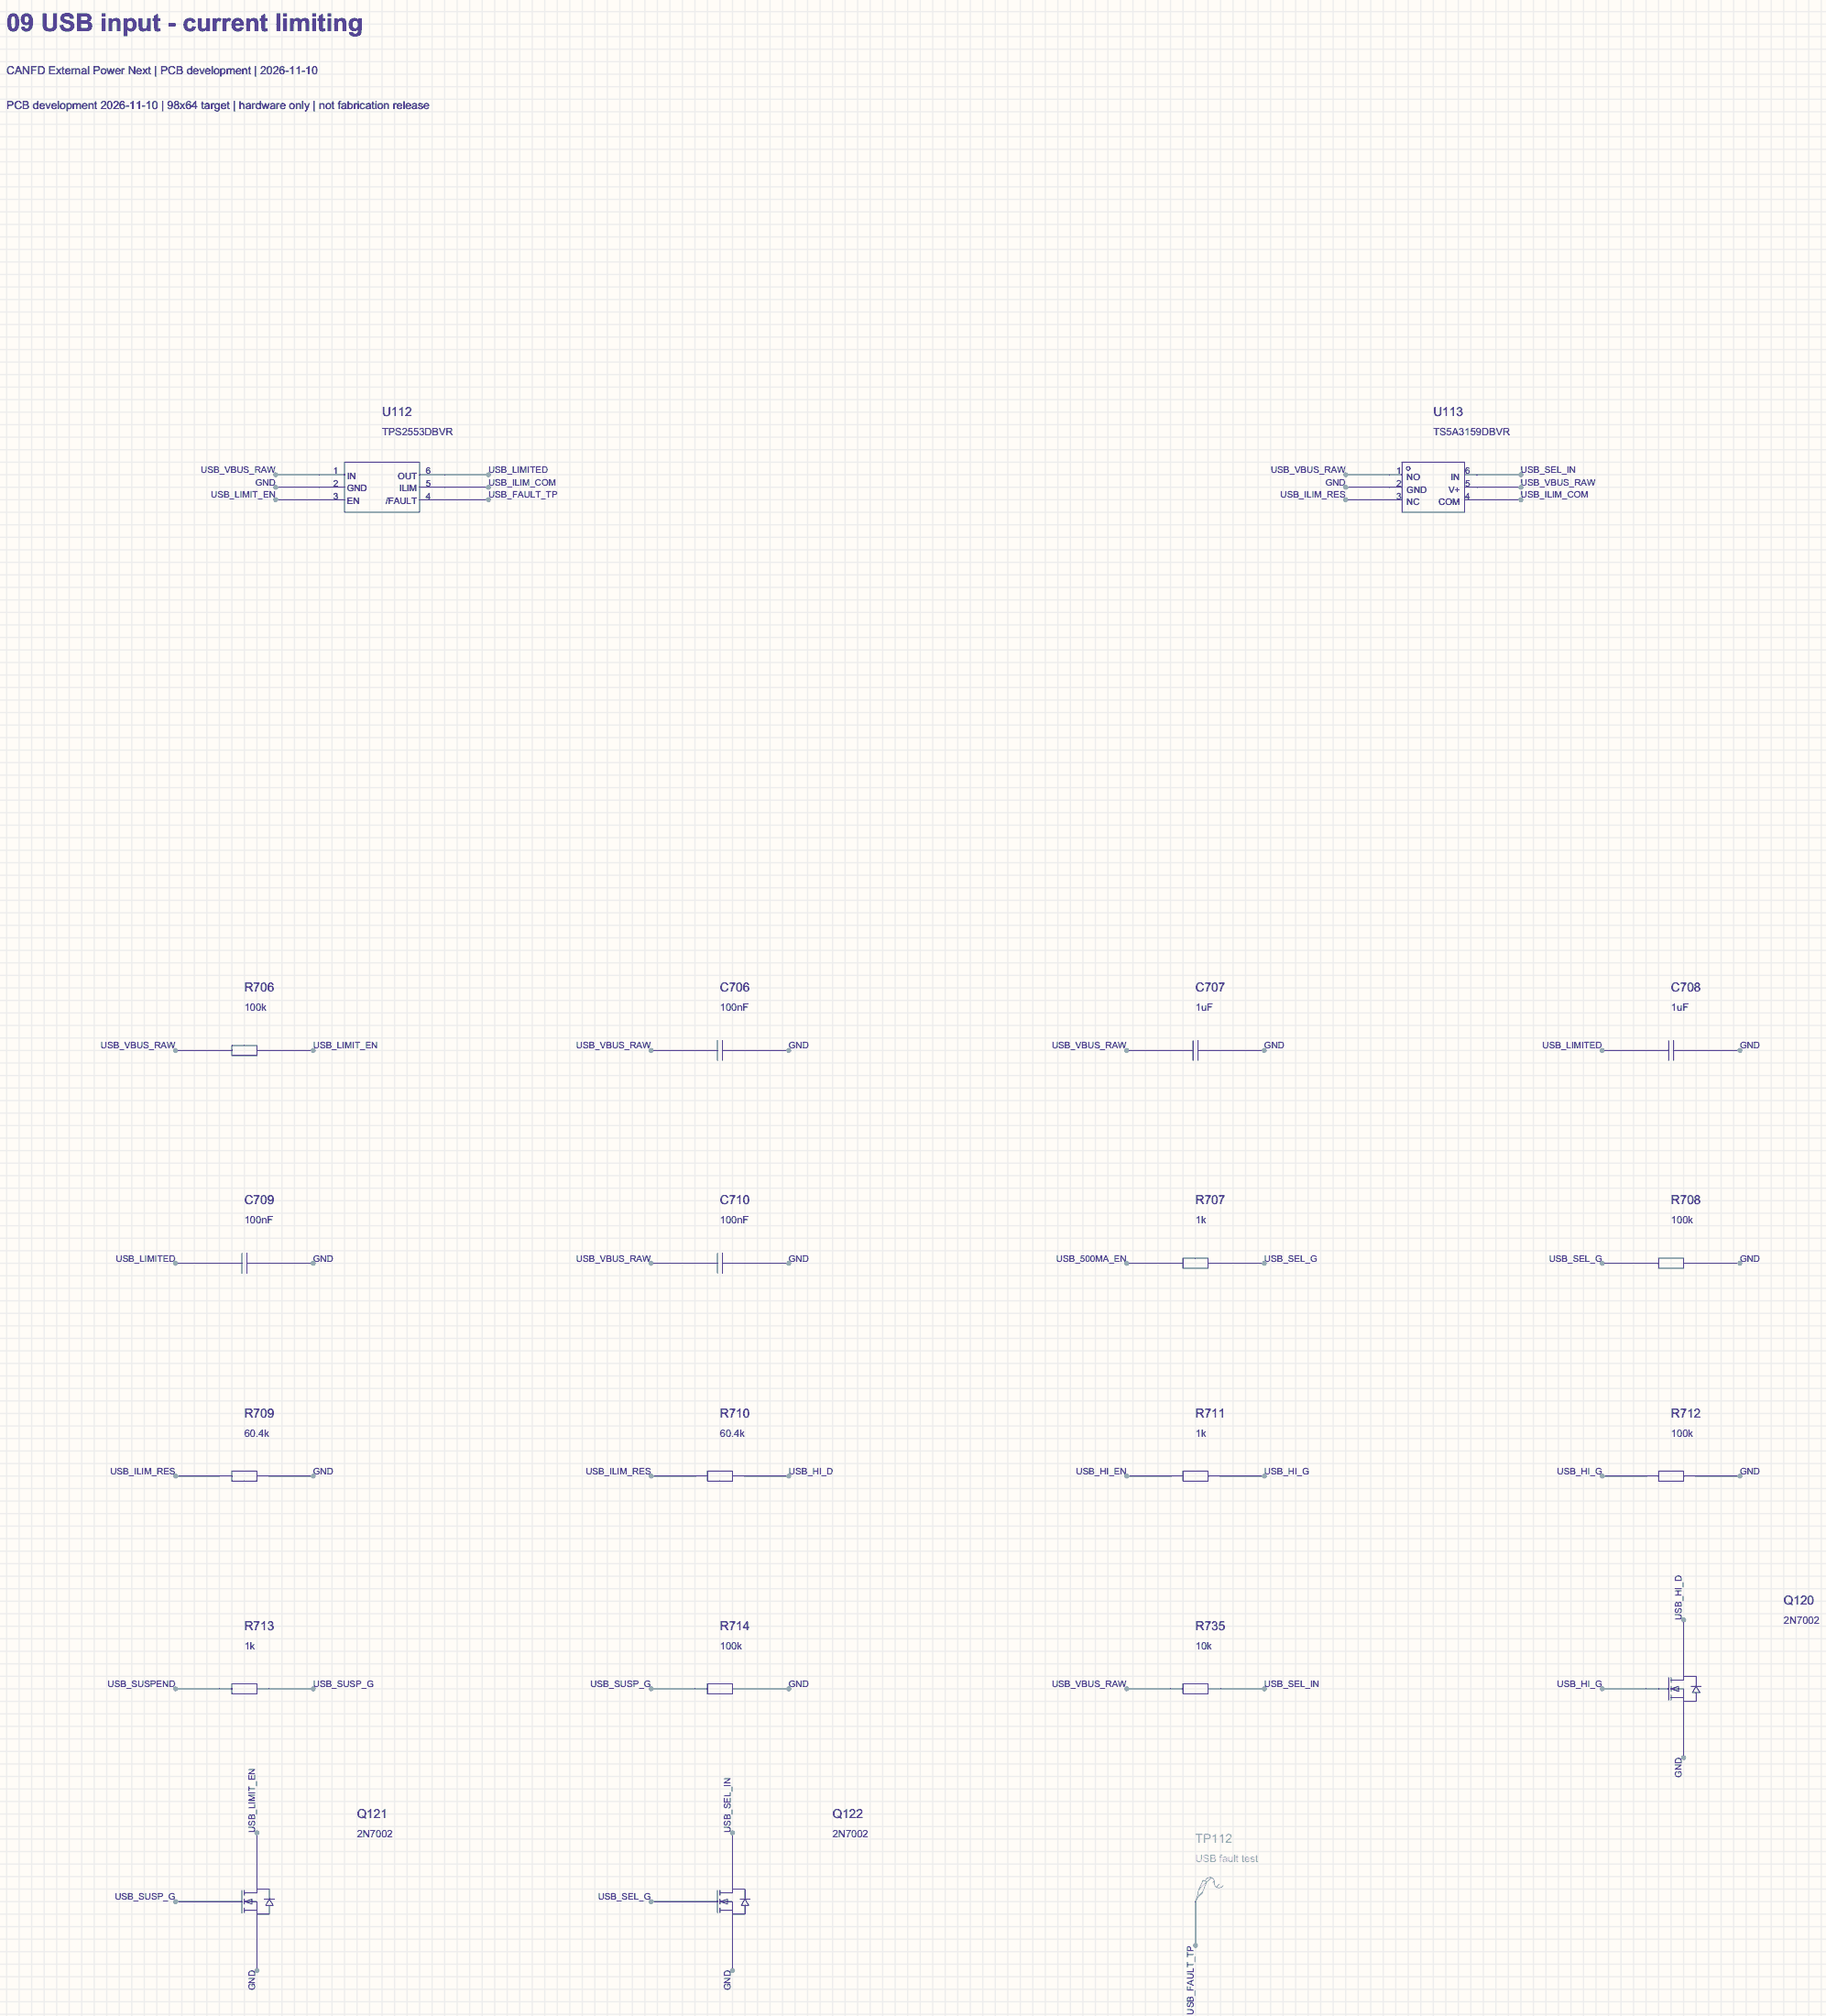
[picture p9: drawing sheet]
<svg xmlns="http://www.w3.org/2000/svg" width="371mm" height="409mm" viewBox="0 0 371 409" stroke-linecap="round" stroke-linejoin="round" font-family="sans-serif">
<path d="M0 0h370.6v409.1h-370.6z" fill="#fffcf7"/>
<g fill="none" stroke="#ededed" stroke-width=".25">
<path d="M0 2.4h370.6M0 4.9h370.6M0 7.4h370.6M0 10h370.6M0 12.5h370.6M0 15.1h370.6M0 17.6h370.6M1.3 0v409.1M3.9 0v409.1M6.4 0v409.1M9 0v409.1M11.5 0v409.1"/>
<path d="M14 0v409.1M16.6 0v409.1M19.1 0v409.1M21.7 0v409.1M24.2 0v409.1M26.7 0v409.1M29.3 0v409.1M31.8 0v409.1M34.4 0v409.1M36.9 0v409.1M39.4 0v409.1M42 0v409.1"/>
<path d="M44.5 0v409.1M47.1 0v409.1M49.6 0v409.1M52.1 0v409.1M54.7 0v409.1M57.2 0v409.1M59.8 0v409.1M62.3 0v409.1M64.8 0v409.1M67.4 0v409.1M69.9 0v409.1M72.5 0v409.1"/>
<path d="M75 0v409.1M77.5 0v409.1M80.1 0v409.1M82.6 0v409.1M85.2 0v409.1M87.7 0v409.1M90.2 0v409.1M92.8 0v409.1M95.3 0v409.1M97.9 0v409.1M100.4 0v409.1M102.9 0v409.1"/>
<path d="M105.5 0v409.1M108 0v409.1M110.6 0v409.1M113.1 0v409.1M115.6 0v409.1M118.2 0v409.1M120.7 0v409.1M123.3 0v409.1M125.8 0v409.1M128.3 0v409.1M130.9 0v409.1M133.4 0v409.1"/>
<path d="M136 0v409.1M138.5 0v409.1M141 0v409.1M143.6 0v409.1M146.1 0v409.1M148.7 0v409.1M151.2 0v409.1M153.7 0v409.1M156.3 0v409.1M158.8 0v409.1M161.4 0v409.1M163.9 0v409.1"/>
<path d="M166.4 0v409.1M169 0v409.1M171.5 0v409.1M174.1 0v409.1M176.6 0v409.1M179.1 0v409.1M181.7 0v409.1M184.2 0v409.1M186.8 0v409.1M189.3 0v409.1M191.8 0v409.1M194.4 0v409.1"/>
<path d="M196.9 0v409.1M199.5 0v409.1M202 0v409.1M204.5 0v409.1M207.1 0v409.1M209.6 0v409.1M212.2 0v409.1M214.7 0v409.1M217.2 0v409.1M219.8 0v409.1M222.3 0v409.1M224.9 0v409.1"/>
<path d="M227.4 0v409.1M229.9 0v409.1M232.5 0v409.1M235 0v409.1M237.6 0v409.1M240.1 0v409.1M242.6 0v409.1M245.2 0v409.1M247.7 0v409.1M250.3 0v409.1M252.8 0v409.1M255.3 0v409.1"/>
<path d="M257.9 0v409.1M260.4 0v409.1M263 0v409.1M265.5 0v409.1M268 0v409.1M270.6 0v409.1M273.1 0v409.1M275.7 0v409.1M278.2 0v409.1M280.7 0v409.1M283.3 0v409.1M285.8 0v409.1"/>
<path d="M288.4 0v409.1M290.9 0v409.1M293.4 0v409.1M296 0v409.1M298.5 0v409.1M301.1 0v409.1M303.6 0v409.1M306.1 0v409.1M308.7 0v409.1M311.2 0v409.1M313.8 0v409.1M316.3 0v409.1"/>
<path d="M318.8 0v409.1M321.4 0v409.1M323.9 0v409.1M326.5 0v409.1M329 0v409.1M331.5 0v409.1M334.1 0v409.1M336.6 0v409.1M339.2 0v409.1M341.7 0v409.1M344.2 0v409.1M346.8 0v409.1"/>
<path d="M349.3 0v409.1M351.9 0v409.1M354.4 0v409.1M356.9 0v409.1M359.5 0v409.1M362 0v409.1M364.6 0v409.1M367.1 0v409.1M369.6 0v409.1M0 20.1h370.6M0 22.7h370.6M0 25.2h370.6"/>
<path d="M0 27.8h370.6M0 30.3h370.6M0 32.8h370.6M0 35.4h370.6M0 37.9h370.6M0 40.5h370.6M0 43h370.6M0 45.5h370.6M0 48.1h370.6M0 50.6h370.6M0 53.2h370.6M0 55.7h370.6"/>
<path d="M0 58.2h370.6M0 60.8h370.6M0 63.3h370.6M0 65.9h370.6M0 68.4h370.6M0 70.9h370.6M0 73.5h370.6M0 76h370.6M0 78.6h370.6M0 81.1h370.6M0 83.6h370.6M0 86.2h370.6"/>
<path d="M0 88.7h370.6M0 91.3h370.6M0 93.8h370.6M0 96.3h370.6M0 98.9h370.6M0 101.4h370.6M0 104h370.6M0 106.5h370.6M0 109h370.6M0 111.6h370.6M0 114.1h370.6M0 116.7h370.6"/>
<path d="M0 119.2h370.6M0 121.7h370.6M0 124.3h370.6M0 126.8h370.6M0 129.4h370.6M0 131.9h370.6M0 134.4h370.6M0 137h370.6M0 139.5h370.6M0 142.1h370.6M0 144.6h370.6M0 147.1h370.6"/>
<path d="M0 149.7h370.6M0 152.2h370.6M0 154.8h370.6M0 157.3h370.6M0 159.8h370.6M0 162.4h370.6M0 164.9h370.6M0 167.5h370.6M0 170h370.6M0 172.5h370.6M0 175.1h370.6M0 177.6h370.6"/>
<path d="M0 180.2h370.6M0 182.7h370.6M0 185.2h370.6M0 187.8h370.6M0 190.3h370.6M0 192.9h370.6M0 195.4h370.6M0 197.9h370.6M0 200.5h370.6M0 203h370.6M0 205.6h370.6M0 208.1h370.6"/>
<path d="M0 210.6h370.6M0 213.2h370.6M0 215.7h370.6M0 218.3h370.6M0 220.8h370.6M0 223.3h370.6M0 225.9h370.6M0 228.4h370.6M0 231h370.6M0 233.5h370.6M0 236h370.6M0 238.6h370.6"/>
<path d="M0 241.1h370.6M0 243.7h370.6M0 246.2h370.6M0 248.7h370.6M0 251.3h370.6M0 253.8h370.6M0 256.4h370.6M0 258.9h370.6M0 261.4h370.6M0 264h370.6M0 266.5h370.6M0 269.1h370.6"/>
<path d="M0 271.6h370.6M0 274.1h370.6M0 276.7h370.6M0 279.2h370.6M0 281.8h370.6M0 284.3h370.6M0 286.8h370.6M0 289.4h370.6M0 291.9h370.6M0 294.5h370.6M0 297h370.6M0 299.5h370.6"/>
<path d="M0 302.1h370.6M0 304.6h370.6M0 307.2h370.6M0 309.7h370.6M0 312.2h370.6M0 314.8h370.6M0 317.3h370.6M0 319.9h370.6M0 322.4h370.6M0 324.9h370.6M0 327.5h370.6M0 330h370.6"/>
<path d="M0 332.6h370.6M0 335.1h370.6M0 337.6h370.6M0 340.2h370.6M0 342.7h370.6M0 345.3h370.6M0 347.8h370.6M0 350.3h370.6M0 352.9h370.6M0 355.4h370.6M0 358h370.6M0 360.5h370.6"/>
<path d="M0 363h370.6M0 365.6h370.6M0 368.1h370.6M0 370.7h370.6M0 373.2h370.6M0 375.7h370.6M0 378.3h370.6M0 380.8h370.6M0 383.4h370.6M0 385.9h370.6M0 388.4h370.6M0 391h370.6"/>
<path d="M0 393.5h370.6M0 396.1h370.6M0 398.6h370.6M0 401.1h370.6M0 403.7h370.6M0 406.2h370.6M0 408.8h370.6"/>
</g>
<g fill="none" stroke="#870000" stroke-width=".19">
<path d="M64.8 96.3h5.1M64.8 98.9h5.1M85.2 96.3h5M85.2 98.9h5M282 96.3h2.6M282 98.9h2.6M297.3 96.3h2.5M297.3 98.9h2.5M64.8 101.4h5.1M85.2 101.4h5M282 101.4h2.6M297.3 101.4h2.5"/>
<path d="M44.5 213.2h2.6M52.1 213.2h2.6M141 213.2h2.6M148.7 213.2h2.5M237.6 213.2h2.5M245.2 213.2h2.5M334.1 213.2h2.5M341.7 213.2h2.5M44.5 256.4h2.6M52.1 256.4h2.6M141 256.4h2.6M148.7 256.4h2.5"/>
<path d="M237.6 256.4h2.5M245.2 256.4h2.5M334.1 256.4h2.5M341.7 256.4h2.5M44.5 299.5h2.6M52.1 299.5h2.6M141 299.5h2.6M148.7 299.5h2.5M237.6 299.5h2.5M245.2 299.5h2.5M334.1 299.5h2.5M341.7 299.5h2.5"/>
<path d="M341.7 337.6v2.6M44.5 342.7h2.6M52.1 342.7h2.6M141 342.7h2.6M148.7 342.7h2.5M237.6 342.7h2.5M245.2 342.7h2.5M334.1 342.7h2.5M341.7 345.3v2.5M44.5 385.9h2.6M52.1 380.8v2.6M52.1 388.4v2.6"/>
<path d="M141 385.9h2.6M148.7 380.8v2.6M148.7 388.4v2.6"/>
</g>
<g fill="none" stroke="#a10000" stroke-width=".19">
<path d="M69.9 93.8h15.3v10.2h-15.3zM284.6 93.8h12.7v10.2h-12.7zM47.1 212.2h5v2h-5zM143.6 213.2h2M145.6 211.1v4.1M146.6 213.2h2.1M146.6 211.1v4.1M240.1 213.2h2M242.1 211.1v4.1M243.2 213.2h2M243.2 211.1v4.1M336.6 213.2h2.1"/>
<path d="M338.7 211.1v4.1M339.7 213.2h2M339.7 211.1v4.1M47.1 256.4h2M49.1 254.3v4.1M50.1 256.4h2M50.1 254.3v4.1M143.6 256.4h2M145.6 254.3v4.1M146.6 254.3v4.1M146.6 256.4h2.1M240.1 255.3h5.1v2.1h-5.1z"/>
<path d="M336.6 255.3h5.1v2.1h-5.1zM47.1 298.5h5v2.1h-5zM143.6 298.5h5.1v2.1h-5.1zM240.1 298.5h5.1v2.1h-5.1zM336.6 298.5h5.1v2.1h-5.1zM47.1 341.7h5v2h-5zM143.6 341.7h5.1v2h-5.1zM240.1 341.7h5.1v2h-5.1zM336.6 342.7h2.1M338.7 340.4v4.6M339.2 342.7l1.5-.5v1zM339.2 340.9h2.5v-.7h2.5v2"/>
<path d="M339.2 342.7h2.5v2.6h2.5v-1.8M339.2 344.5h2.5M339.2 340.4v1M339.2 342.2v1M339.2 344v1M343.2 342.2h2.1M344.2 342.2l.8 1.3h-1.5zM47.1 385.9h2M49.1 383.6v4.6M49.6 385.9l1.5-.5v1zM49.6 384.1h2.5v-.7h2.6v2M49.6 385.9h2.5v2.5h2.6v-1.7"/>
<path d="M49.6 387.7h2.5M49.6 383.6v1M49.6 385.4v1M49.6 387.2v1M53.7 385.4h2M54.7 385.4l.7 1.3h-1.5zM143.6 385.9h2M145.6 383.6v4.6M146.1 385.9l1.5-.5v1zM146.1 384.1h2.6v-.7h2.5v2M146.1 385.9h2.6v2.5h2.5v-1.7M146.1 387.7h2.6"/>
<path d="M146.1 383.6v1M146.1 385.4v1M146.1 387.2v1M150.2 385.4h2M151.2 385.4l.8 1.3h-1.6z"/>
<circle cx="285.8" cy="95.1" r=".38"/>
</g>
<path d="M242.6 385.9h.1M244.1 383.9l-.7 .7M244.2 381.6l.7 .2-1 2.6-.5 .2-.8 1.3 .6-1.5v-.5zM244.7 381.6a.93 .93 0 0 1 1.1-.6 .93 .93 0 0 1 .7 1.1 .94 .94 0 0 0 .6 1 .94 .94 0 0 0 1.1-.5M244.9 381.8l-1.5 1.6M245.9 381l-.7 .7M246.5 381.7l-.3 .3M247.4 382.4l-.5 .6" fill="none" stroke="#ababab" stroke-width=".19"/>
<path d="M90.2 96.3h8.9" fill="none" stroke="#008700" stroke-width=".19"/>
<circle cx="99.1" cy="96.3" r=".51" fill="#999"/>
<path d="M90.2 98.9h8.9" fill="none" stroke="#008700" stroke-width=".19"/>
<circle cx="99.1" cy="98.9" r=".51" fill="#999"/>
<path d="M90.2 101.4h8.9" fill="none" stroke="#008700" stroke-width=".19"/>
<circle cx="99.1" cy="101.4" r=".51" fill="#999"/>
<path d="M56 101.4h8.8" fill="none" stroke="#008700" stroke-width=".19"/>
<circle cx="56" cy="101.4" r=".51" fill="#999"/>
<path d="M325.2 256.4h8.9" fill="none" stroke="#008700" stroke-width=".19"/>
<circle cx="325.2" cy="256.4" r=".51" fill="#999"/>
<path d="M132.2 299.5h8.8" fill="none" stroke="#008700" stroke-width=".19"/>
<circle cx="132.2" cy="299.5" r=".51" fill="#999"/>
<path d="M228.7 299.5h8.9" fill="none" stroke="#008700" stroke-width=".19"/>
<circle cx="228.7" cy="299.5" r=".51" fill="#999"/>
<path d="M325.2 299.5h8.9" fill="none" stroke="#008700" stroke-width=".19"/>
<circle cx="325.2" cy="299.5" r=".51" fill="#999"/>
<path d="M273.1 96.3h8.9" fill="none" stroke="#008700" stroke-width=".19"/>
<circle cx="273.1" cy="96.3" r=".51" fill="#999"/>
<path d="M56 98.9h8.8" fill="none" stroke="#008700" stroke-width=".19"/>
<circle cx="56" cy="98.9" r=".51" fill="#999"/>
<path d="M228.7 256.4h8.9" fill="none" stroke="#008700" stroke-width=".19"/>
<circle cx="228.7" cy="256.4" r=".51" fill="#999"/>
<path d="M247.7 256.4h8.9" fill="none" stroke="#008700" stroke-width=".19"/>
<circle cx="256.6" cy="256.4" r=".51" fill="#999"/>
<path d="M151.2 256.4h8.9" fill="none" stroke="#008700" stroke-width=".19"/>
<circle cx="160.1" cy="256.4" r=".51" fill="#999"/>
<path d="M56 96.3h8.8" fill="none" stroke="#008700" stroke-width=".19"/>
<circle cx="56" cy="96.3" r=".51" fill="#999"/>
<path d="M148.7 391v8.9" fill="none" stroke="#008700" stroke-width=".19"/>
<circle cx="148.7" cy="399.9" r=".51" fill="#999"/>
<path d="M54.7 256.4h8.9" fill="none" stroke="#008700" stroke-width=".19"/>
<circle cx="63.6" cy="256.4" r=".51" fill="#999"/>
<path d="M35.6 256.4h8.9" fill="none" stroke="#008700" stroke-width=".19"/>
<circle cx="35.6" cy="256.4" r=".51" fill="#999"/>
<path d="M344.2 213.2h8.9" fill="none" stroke="#008700" stroke-width=".19"/>
<circle cx="353.1" cy="213.2" r=".51" fill="#999"/>
<path d="M325.2 213.2h8.9" fill="none" stroke="#008700" stroke-width=".19"/>
<circle cx="325.2" cy="213.2" r=".51" fill="#999"/>
<path d="M247.7 213.2h8.9" fill="none" stroke="#008700" stroke-width=".19"/>
<circle cx="256.6" cy="213.2" r=".51" fill="#999"/>
<path d="M228.7 213.2h8.9" fill="none" stroke="#008700" stroke-width=".19"/>
<circle cx="228.7" cy="213.2" r=".51" fill="#999"/>
<path d="M151.2 213.2h8.9" fill="none" stroke="#008700" stroke-width=".19"/>
<circle cx="160.1" cy="213.2" r=".51" fill="#999"/>
<path d="M132.2 213.2h8.8" fill="none" stroke="#008700" stroke-width=".19"/>
<circle cx="132.2" cy="213.2" r=".51" fill="#999"/>
<path d="M242.6 385.9v8.9" fill="none" stroke="#008700" stroke-width=".19"/>
<circle cx="242.6" cy="394.8" r=".51" fill="#999"/>
<path d="M132.2 256.4h8.8" fill="none" stroke="#008700" stroke-width=".19"/>
<circle cx="132.2" cy="256.4" r=".51" fill="#999"/>
<path d="M35.6 213.2h8.9" fill="none" stroke="#008700" stroke-width=".19"/>
<circle cx="35.6" cy="213.2" r=".51" fill="#999"/>
<path d="M132.2 385.9h8.8" fill="none" stroke="#008700" stroke-width=".19"/>
<circle cx="132.2" cy="385.9" r=".51" fill="#999"/>
<path d="M52.1 391v8.9" fill="none" stroke="#008700" stroke-width=".19"/>
<circle cx="52.1" cy="399.9" r=".51" fill="#999"/>
<path d="M344.2 256.4h8.9" fill="none" stroke="#008700" stroke-width=".19"/>
<circle cx="353.1" cy="256.4" r=".51" fill="#999"/>
<path d="M54.7 213.2h8.9" fill="none" stroke="#008700" stroke-width=".19"/>
<circle cx="63.6" cy="213.2" r=".51" fill="#999"/>
<path d="M54.7 299.5h8.9" fill="none" stroke="#008700" stroke-width=".19"/>
<circle cx="63.6" cy="299.5" r=".51" fill="#999"/>
<path d="M35.6 299.5h8.9" fill="none" stroke="#008700" stroke-width=".19"/>
<circle cx="35.6" cy="299.5" r=".51" fill="#999"/>
<path d="M151.2 299.5h8.9" fill="none" stroke="#008700" stroke-width=".19"/>
<circle cx="160.1" cy="299.5" r=".51" fill="#999"/>
<path d="M299.8 96.3h8.9" fill="none" stroke="#008700" stroke-width=".19"/>
<circle cx="308.7" cy="96.3" r=".51" fill="#999"/>
<path d="M247.7 299.5h8.9" fill="none" stroke="#008700" stroke-width=".19"/>
<circle cx="256.6" cy="299.5" r=".51" fill="#999"/>
<path d="M299.8 98.9h8.9" fill="none" stroke="#008700" stroke-width=".19"/>
<circle cx="308.7" cy="98.9" r=".51" fill="#999"/>
<path d="M344.2 299.5h8.9" fill="none" stroke="#008700" stroke-width=".19"/>
<circle cx="353.1" cy="299.5" r=".51" fill="#999"/>
<path d="M325.2 342.7h8.9" fill="none" stroke="#008700" stroke-width=".19"/>
<circle cx="325.2" cy="342.7" r=".51" fill="#999"/>
<path d="M54.7 342.7h8.9" fill="none" stroke="#008700" stroke-width=".19"/>
<circle cx="63.6" cy="342.7" r=".51" fill="#999"/>
<path d="M35.6 342.7h8.9" fill="none" stroke="#008700" stroke-width=".19"/>
<circle cx="35.6" cy="342.7" r=".51" fill="#999"/>
<path d="M151.2 342.7h8.9" fill="none" stroke="#008700" stroke-width=".19"/>
<circle cx="160.1" cy="342.7" r=".51" fill="#999"/>
<path d="M299.8 101.4h8.9" fill="none" stroke="#008700" stroke-width=".19"/>
<circle cx="308.7" cy="101.4" r=".51" fill="#999"/>
<path d="M341.7 328.7v8.9" fill="none" stroke="#008700" stroke-width=".19"/>
<circle cx="341.7" cy="328.7" r=".51" fill="#999"/>
<path d="M228.7 342.7h8.9" fill="none" stroke="#008700" stroke-width=".19"/>
<circle cx="228.7" cy="342.7" r=".51" fill="#999"/>
<path d="M247.7 342.7h8.9" fill="none" stroke="#008700" stroke-width=".19"/>
<circle cx="256.6" cy="342.7" r=".51" fill="#999"/>
<path d="M132.2 342.7h8.8" fill="none" stroke="#008700" stroke-width=".19"/>
<circle cx="132.2" cy="342.7" r=".51" fill="#999"/>
<path d="M341.7 347.8v8.9" fill="none" stroke="#008700" stroke-width=".19"/>
<circle cx="341.7" cy="356.7" r=".51" fill="#999"/>
<path d="M52.1 371.9v8.9" fill="none" stroke="#008700" stroke-width=".19"/>
<circle cx="52.1" cy="371.9" r=".51" fill="#999"/>
<path d="M35.6 385.9h8.9" fill="none" stroke="#008700" stroke-width=".19"/>
<circle cx="35.6" cy="385.9" r=".51" fill="#999"/>
<path d="M273.1 101.4h8.9" fill="none" stroke="#008700" stroke-width=".19"/>
<circle cx="273.1" cy="101.4" r=".51" fill="#999"/>
<path d="M148.7 371.9v8.9" fill="none" stroke="#008700" stroke-width=".19"/>
<circle cx="148.7" cy="371.9" r=".51" fill="#999"/>
<path d="M273.1 98.9h8.9" fill="none" stroke="#008700" stroke-width=".19"/>
<circle cx="273.1" cy="98.9" r=".51" fill="#999"/>
<text font-size="5" x="1.3" y="6.4">09 USB input - current limiting</text>
<g font-size="2.5" fill="#000080">
<text x="77.5" y="84.4">U112</text>
<text x="290.9" y="84.4">U113</text>
<text x="49.6" y="201.2">R706</text>
<text x="146.1" y="201.2">C706</text>
<text x="242.6" y="201.2">C707</text>
<text x="339.2" y="201.2">C708</text>
<text x="49.6" y="244.4">C709</text>
<text x="146.1" y="244.4">C710</text>
<text x="242.6" y="244.4">R707</text>
<text x="339.2" y="244.4">R708</text>
<text x="49.6" y="287.6">R709</text>
<text x="146.1" y="287.6">R710</text>
<text x="242.6" y="287.6">R711</text>
<text x="339.2" y="287.6">R712</text>
<text x="362" y="325.7">Q120</text>
<text x="49.6" y="330.8">R713</text>
<text x="146.1" y="330.8">R714</text>
<text x="242.6" y="330.8">R735</text>
<text x="72.5" y="368.9">Q121</text>
<text x="169" y="368.9">Q122</text>
</g>
<text font-size="2.5" fill="#ababab" x="242.6" y="374">TP112</text>
<g font-size="2.3">
<text x="1.3" y="15.1">CANFD External Power Next | PCB development | 2026-11-10</text>
<text x="1.3" y="22.2">PCB development 2026-11-10 | 98x64 target | hardware only | not fabrication release</text>
</g>
<g font-size="2.1" fill="#00f">
<text x="77.5" y="88.3">TPS2553DBVR</text>
<text x="290.9" y="88.3">TS5A3159DBVR</text>
<text x="49.6" y="205.1">100k</text>
<text x="146.1" y="205.1">100nF</text>
<text x="242.6" y="205.1">1uF</text>
<text x="339.2" y="205.1">1uF</text>
<text x="49.6" y="248.3">100nF</text>
<text x="146.1" y="248.3">100nF</text>
<text x="242.6" y="248.3">1k</text>
<text x="339.2" y="248.3">100k</text>
<text x="49.6" y="291.5">60.4k</text>
<text x="146.1" y="291.5">60.4k</text>
<text x="242.6" y="291.5">1k</text>
<text x="339.2" y="291.5">100k</text>
<text x="362" y="329.6">2N7002</text>
<text x="49.6" y="334.7">1k</text>
<text x="146.1" y="334.7">100k</text>
<text x="242.6" y="334.7">10k</text>
<text x="72.5" y="372.8">2N7002</text>
<text x="169" y="372.8">2N7002</text>
</g>
<text font-size="2.1" fill="#ababab" x="242.6" y="377.9">USB fault test</text>
<g font-size="1.8" fill="#00f">
<text x="40.8" y="96">USB_VBUS_RAW</text>
<text x="99.1" y="96">USB_LIMITED</text>
<text x="257.9" y="96">USB_VBUS_RAW</text>
<text x="308.7" y="96">USB_SEL_IN</text>
<text x="42.8" y="101">USB_LIMIT_EN</text>
<text x="51.9" y="98.5">GND</text>
<text x="99.1" y="98.5">USB_ILIM_COM</text>
<text x="99.1" y="101">USB_FAULT_TP</text>
<text x="259.9" y="101">USB_ILIM_RES</text>
<text x="269" y="98.5">GND</text>
<text x="308.7" y="98.5">USB_VBUS_RAW</text>
<text x="308.7" y="101">USB_ILIM_COM</text>
<text x="20.4" y="212.8">USB_VBUS_RAW</text>
<text x="63.6" y="212.8">USB_LIMIT_EN</text>
<text x="117" y="212.8">USB_VBUS_RAW</text>
<text x="160.1" y="212.8">GND</text>
<text x="213.5" y="212.8">USB_VBUS_RAW</text>
<text x="256.6" y="212.8">GND</text>
<text x="313.1" y="212.8">USB_LIMITED</text>
<text x="353.1" y="212.8">GND</text>
<text x="23.5" y="256">USB_LIMITED</text>
<text x="63.6" y="256">GND</text>
<text x="117" y="256">USB_VBUS_RAW</text>
<text x="160.1" y="256">GND</text>
<text x="214.4" y="256">USB_500MA_EN</text>
<text x="256.6" y="256">USB_SEL_G</text>
<text x="314.4" y="256">USB_SEL_G</text>
<text x="353.1" y="256">GND</text>
<text x="22.4" y="299.2">USB_ILIM_RES</text>
<text x="63.6" y="299.2">GND</text>
<text x="118.9" y="299.2">USB_ILIM_RES</text>
<text x="160.1" y="299.2">USB_HI_D</text>
<text x="218.4" y="299.2">USB_HI_EN</text>
<text x="256.6" y="299.2">USB_HI_G</text>
<text x="316.1" y="299.2">USB_HI_G</text>
<text x="353.1" y="299.2">GND</text>
<text x="341.3" y="328.7" transform="rotate(-90 341.3 328.7)">USB_HI_D</text>
<text x="21.9" y="342.3">USB_SUSPEND</text>
<text x="63.6" y="342.3">USB_SUSP_G</text>
<text x="119.8" y="342.3">USB_SUSP_G</text>
<text x="160.1" y="342.3">GND</text>
<text x="213.5" y="342.3">USB_VBUS_RAW</text>
<text x="256.6" y="342.3">USB_SEL_IN</text>
<text x="316.1" y="342.3">USB_HI_G</text>
<text x="341.3" y="360.8" transform="rotate(-90 341.3 360.8)">GND</text>
<text x="51.8" y="371.9" transform="rotate(-90 51.8 371.9)">USB_LIMIT_EN</text>
<text x="148.3" y="371.9" transform="rotate(-90 148.3 371.9)">USB_SEL_IN</text>
<text x="23.3" y="385.5">USB_SUSP_G</text>
<text x="121.4" y="385.5">USB_SEL_G</text>
<text x="51.8" y="404" transform="rotate(-90 51.8 404)">GND</text>
<text x="148.3" y="404" transform="rotate(-90 148.3 404)">GND</text>
<text x="242.3" y="408.9" transform="rotate(-90 242.3 408.9)">USB_FAULT_TP</text>
</g>
<g font-size="1.8">
<text x="67.6" y="96.2">1</text>
<text x="67.6" y="98.7">2</text>
<text x="67.6" y="101.3">3</text>
<text x="70.4" y="97.2">IN</text>
<text x="70.4" y="99.8">GND</text>
<text x="80.8" y="97.2">OUT</text>
<text x="81.1" y="99.8">ILIM</text>
<text x="86.4" y="101.3">4</text>
<text x="86.4" y="98.7">5</text>
<text x="86.4" y="96.2">6</text>
<text x="283.4" y="96.2">1</text>
<text x="283.4" y="98.7">2</text>
<text x="283.4" y="101.3">3</text>
<text x="285.5" y="97.5">NO</text>
<text x="285.5" y="100">GND</text>
<text x="294" y="100">V+</text>
<text x="294.5" y="97.5">IN</text>
<text x="297.4" y="101.3">4</text>
<text x="297.4" y="98.7">5</text>
<text x="297.4" y="96.2">6</text>
<text x="70.4" y="102.3">EN</text>
<text x="78.3" y="102.3">/FAULT</text>
<text x="285.5" y="102.5">NC</text>
<text x="292" y="102.5">COM</text>
</g>
</svg>
